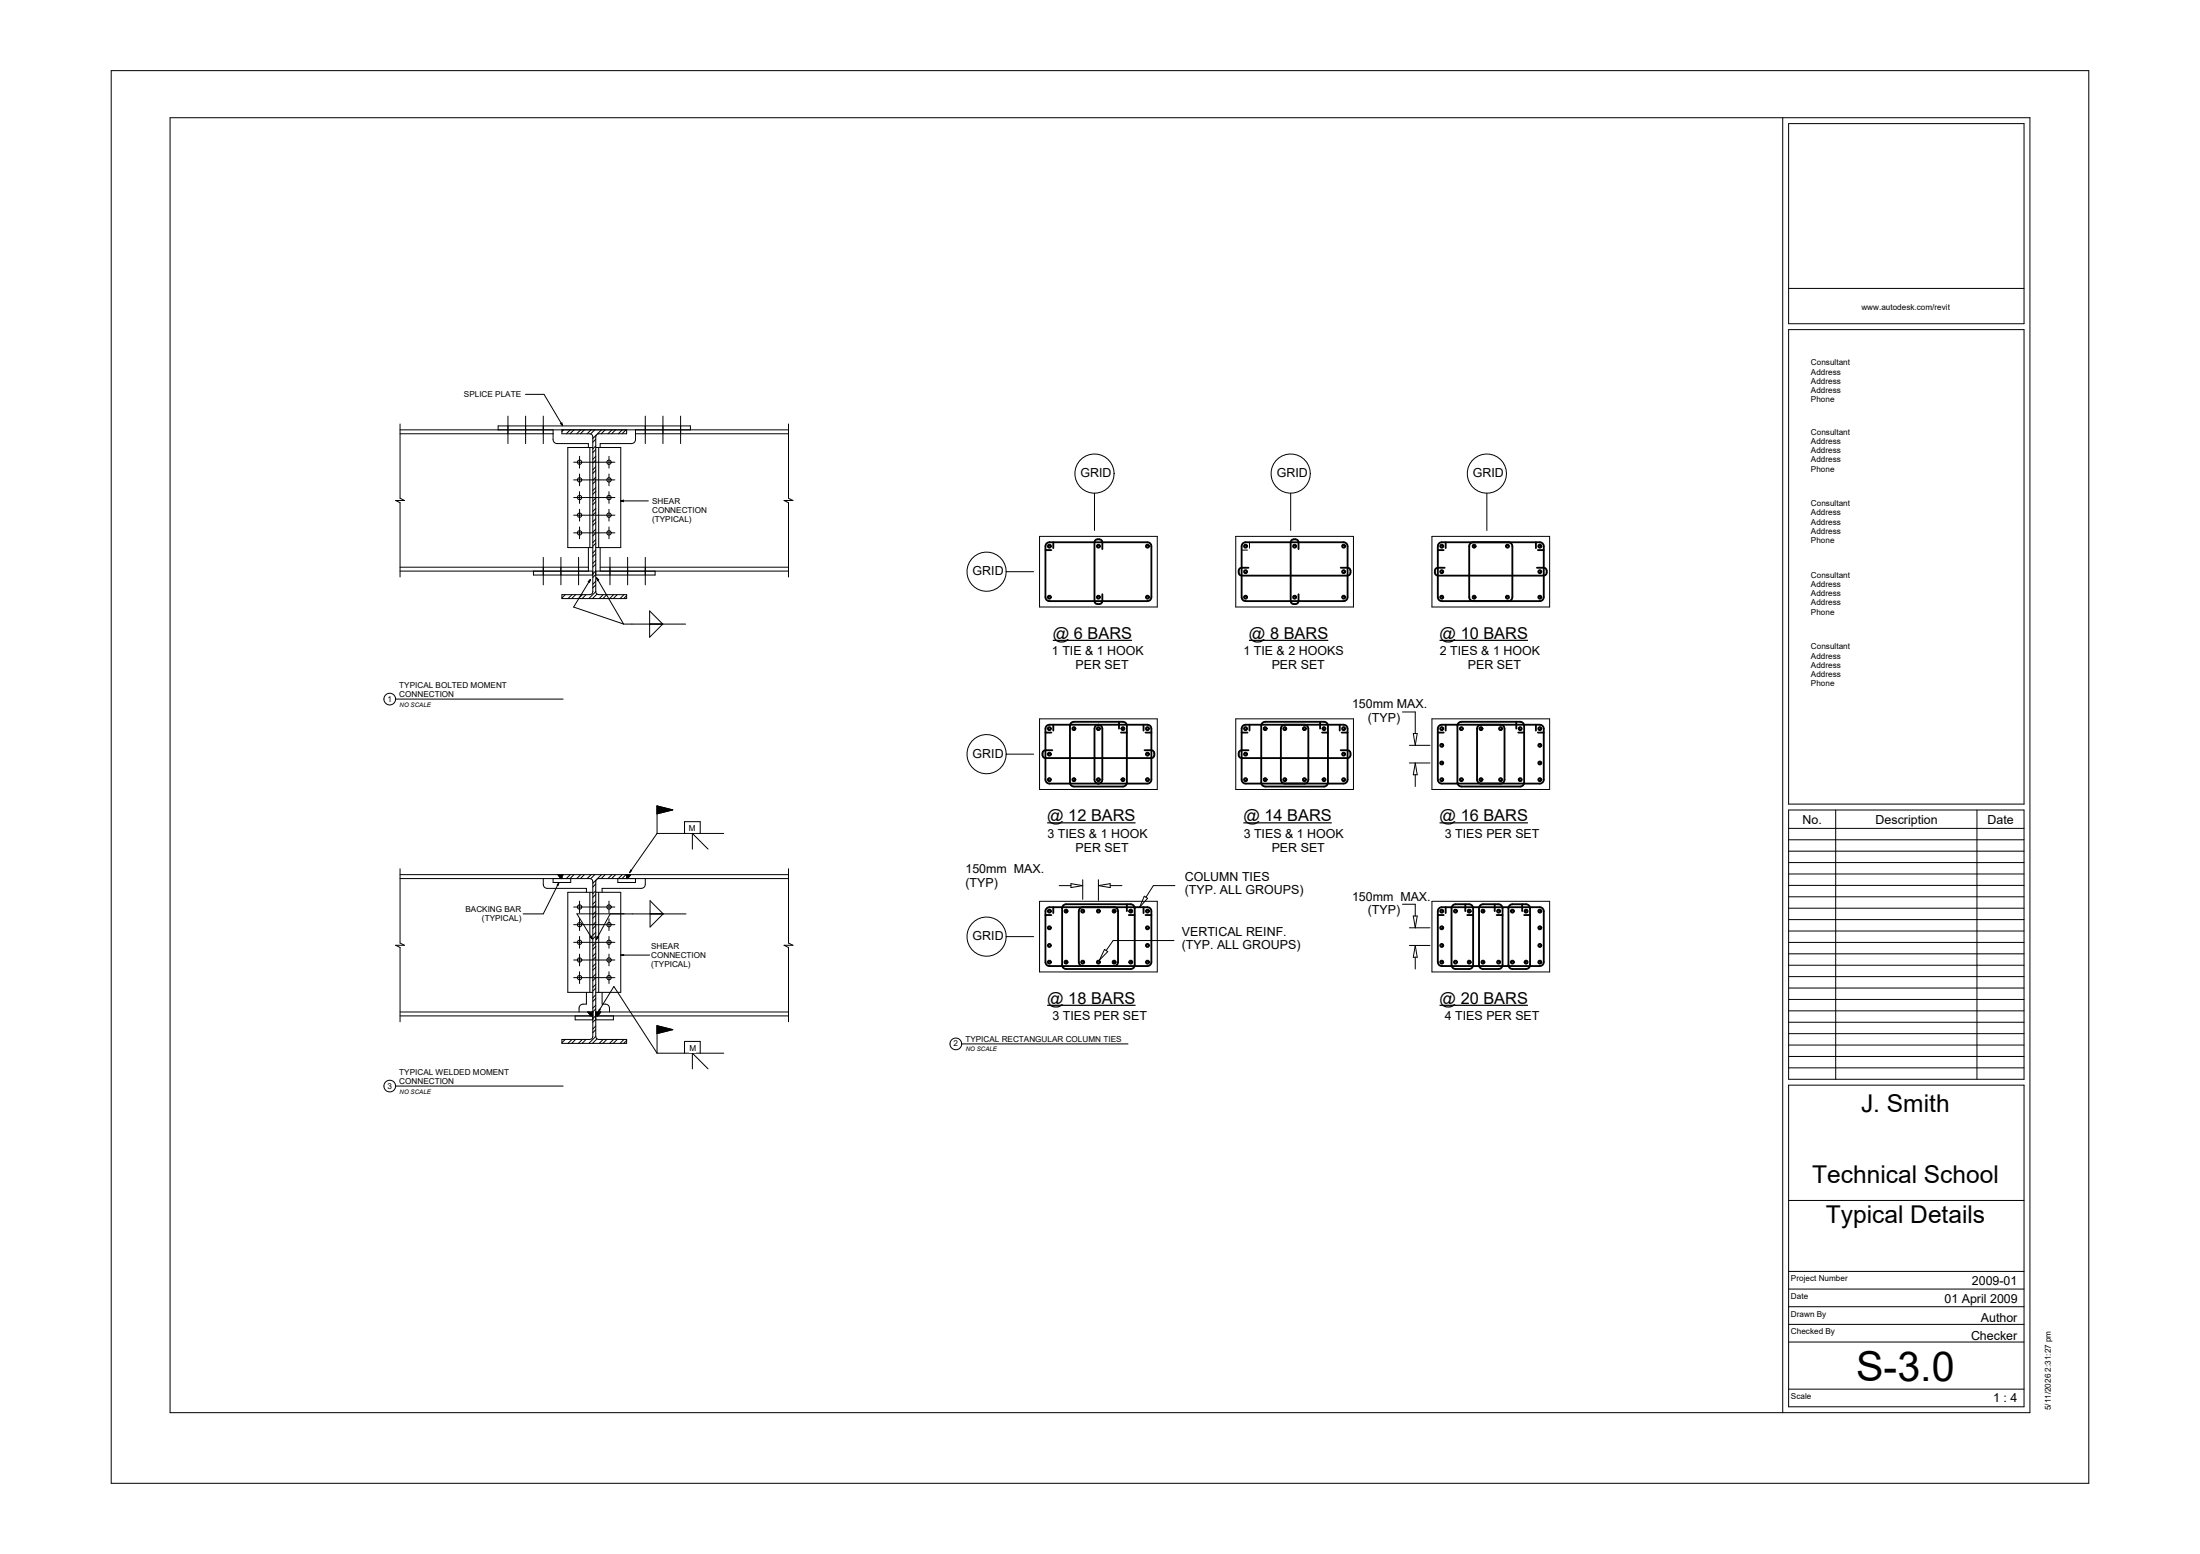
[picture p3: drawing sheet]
<svg xmlns="http://www.w3.org/2000/svg" width="841mm" height="594mm" viewBox="0 0 841 594" stroke-linecap="round" stroke-linejoin="round" font-family="sans-serif">
<g fill="none" stroke="#000" stroke-width=".38">
<path d="M194.2 159.1v10.5M200.9 150.7h7.1l7.1 12M200.9 159.1v10.5M207.7 159.1v10.5M246.7 159.1v10.5M253.4 159.1v10.5M260.2 159.1v10.5M152.9 164.3h148.5M152.9 165.8h58.5M152.9 162.1v28.4l1.7 .8h-3.4l1.7 .8v28.5M190.4 164.3v-1.5h73.5v1.5M211.4 164.3v3.8a1.5 1.5 0 0 0 1.5 1.5h12v1.5"/>
<path d="M214.3 161.9l.5-.3 .3 1.1zM214.8 164.3v1.5h10.7l1 .6 .1 .5v59.3l-.1 .5-1 .6h-10.7v1.5h24.8v-1.5h-10.7l-1-.6-.2-.5v-59.3l.2-.5 1-.6h10.7v-1.5M215.4 164.3l-.6 .6M218 164.3l-1.5 1.5M219.3 176.7h15.8M219.4 164.3l-1.5 1.5M221.6 174.4v4.5M222 164.3l-1.5 1.5M223.4 164.3l-1.5 1.5M225.5 171.1v38.2M226 164.3l-1.5 1.5M226.6 171.1h-9.5v38.2h9.5"/>
<path d="M227.4 164.3l-1.6 1.6M227.7 171.1h9.6v38.2h-9.6M227.7 179.8l-1.1 1.2M227.7 175.9l-1.1 1.1M227.7 171.9l-1.1 1.1M227.7 167.9l-1.1 1.1M227.7 178.4l-1.1 1.2M227.7 174.5l-1.1 1.1M227.7 170.5l-1.1 1.1M227.9 166.3l-1.3 1.3M228.9 171.1v38.2M229.9 164.3l-1.7 1.7"/>
<path d="M231.3 164.3l-1.5 1.5M232.8 174.4v4.5M233.9 164.3l-1.5 1.5M235.3 164.3l-1.5 1.5M237.9 164.3l-1.5 1.5M239.3 164.3l-1.5 1.5M242.9 164.3v3.8a1.5 1.5 0 0 1-1.5 1.5h-12v1.5M242.9 165.8h58.5M301.4 162.1v28.4l1.7 .8h-3.4l1.7 .8v28.5M219.3 196.9h15.8M219.3 183.4h15.8M219.3 190.2h15.8"/>
<path d="M221.6 181.2v4.5M221.6 187.9v4.5M221.6 194.7v4.5M227.7 199.7l-1.1 1.1M227.7 195.7l-1.1 1.2M227.7 191.8l-1.1 1.1M227.7 187.8l-1.1 1.1M227.7 183.8l-1.1 1.1M227.7 198.3l-1.1 1.1M227.7 194.3l-1.1 1.2M227.7 190.4l-1.1 1.1M227.7 186.4l-1.1 1.1"/>
<path d="M227.7 182.4l-1.1 1.1M232.8 181.2v4.5M232.8 187.9v4.5M232.8 194.7v4.5M418.4 188.5v14.3M493.4 188.5v14.3M568.4 188.5v14.3M152.9 218.3h73.7M152.9 216.8h72M203.9 218.3v1.5h22.7M207.7 213.1v10.5M214.4 213.1v10.5"/>
<path d="M219.3 203.7h15.8M221.2 213.1v10.5M221.6 201.4v4.5M224.9 209.3v9M227.7 218.3h73.7M227.7 203.7l-1.1 1.1M227.7 207.7l-1.1 1.1M227.7 211.7l-1.1 1.1M227.7 215.6l-1.1 1.2M227.7 219.6l-1.1 1.1M227.7 202.3l-1.1 1.1M227.7 206.3l-1.1 1.1"/>
<path d="M227.7 210.2l-1.1 1.2M227.7 214.2l-1.1 1.2M227.7 218.2l-1.1 1.1M229.4 216.8h72M229.4 209.3v9M232.8 201.4v4.5M233.2 213.1v10.5M239.9 213.1v10.5M246.7 213.1v10.5M250.4 218.3v1.5h-22.7M384.6 218.5h10.5M397.4 205h45v27h-45z"/>
<path d="M400.8 208.6l.6-.1v.6h-.3zM419.6 208.6l.5-.1 .2 .3-.5 .3zM438.3 208.6l.6-.1v.6h-.3zM472.4 205h45v27h-45zM474.6 210.3h2.3M475.8 208.6l.6-.1v.6h-.3zM475.8 218.4l.6-.2v.6l-.6-.1zM477.6 207.3v2.2M494.6 208.6l.5-.1 .2 .3-.5 .3zM513.3 208.6l.6-.1v.6h-.3zM513.3 218.4l.6-.2v.6l-.6-.1zM547.4 205h45v27h-45z"/>
<path d="M550.8 208.6l.6-.1 .1 .3-.4 .3zM550.8 218.4l.6-.2v.6l-.6-.1zM563.2 208.6l.5-.1 .2 .3-.5 .3zM576 208.5l.6 .1-.3 .5-.4-.3zM588.3 208.6l.6-.1v.6h-.3zM588.3 218.4l.6-.2v.6l-.6-.1zM216.1 227.3l-1.3 1.3M218.6 227.3l-1.5 1.5M220 227.3l-1.5 1.5M222.6 227.3l-1.5 1.5M224 227.3l-1.5 1.5M227.7 223.6l-1.1 1.1"/>
<path d="M227.7 222.2l-1.1 1.1M227.7 226.2l-2.6 2.6M228.2 227.1l-1.7 1.7M230.6 227.3l-1.5 1.5M232 227.3l-1.5 1.5M234.5 227.3l-1.5 1.5M236 227.3l-1.5 1.5M238.5 227.3l-1.5 1.5M239.6 227.7l-1.2 1.1M400.8 228.1l.6-.1v.6h-.3zM419.6 228.1l.2-.2 .5 .4-.5 .3zM438.3 228.1l.6-.1v.6h-.3z"/>
<path d="M475.8 228.1l.6-.1v.6h-.3zM494.6 228.1l.2-.2 .5 .4-.5 .3zM513.3 228.1l.6-.1v.6h-.3zM550.8 228.1l.3-.2 .4 .4-.4 .3zM563.2 228.1l.2-.2 .5 .4-.5 .3zM576 228l.3-.1 .3 .5-.6 .2zM588.3 228.1l.6-.1v.6h-.3zM397.4 274.8h45v27h-45zM400.8 278.4l.6-.2v.6l-.3 .1zM410.2 278.4l.6-.2 .1 .3-.5 .4zM419.6 278.4l.2-.2 .5 .3-.5 .4zM429 278.2h.4l.2 .5-.6 .1z"/>
<path d="M438.3 278.4l.6-.2v.6l-.6-.1zM472.4 274.8h45v27h-45zM475.8 278.4l.3-.2 .4 .3-.4 .4zM483.3 278.4l.3-.2 .4 .3-.4 .4zM490.8 278.4l.3-.2 .4 .3-.4 .4zM498.3 278.4l.3-.2 .4 .3-.4 .4zM505.9 278.2h.3l.3 .5-.6 .1zM513.3 278.4l.3-.2 .4 .3-.4 .4zM536.1 272.1h4.9v8.3M547.4 274.8h45v27h-45zM550.8 278.4l.6-.2 .1 .3-.4 .4zM558.3 278.4l.6-.2 .1 .3-.4 .4z"/>
<path d="M565.8 278.4l.3-.2 .4 .3-.4 .4zM573.3 278.4l.3-.2 .4 .3-.4 .4zM580.9 278.2h.3l.3 .5-.6 .1zM588.3 278.4l.3-.2 .4 .3-.4 .4zM384.6 288.3h10.5M400.8 288.1l.6-.1v.6h-.3zM400.8 297.9l.6-.2v.6l-.6-.1zM410.2 297.9l.6-.2v.6l-.6-.1zM419.6 297.9l.2-.2 .5 .3-.5 .4zM429 297.7l.6 .2v.3l-.6 .1zM438.3 288.1l.6-.1v.6h-.3zM438.3 297.9l.6-.2v.6l-.6-.1z"/>
<path d="M475.8 297.9l.6-.2v.6l-.6-.1zM475.8 288.1l.6-.1v.6h-.3zM483.3 297.9l.6-.2v.6l-.6-.1zM490.8 297.9l.6-.2v.6l-.6-.1zM498.3 297.9l.6-.2v.6l-.6-.1zM505.9 297.7l.6 .2v.3l-.6 .1zM513.3 297.9l.6-.2v.6l-.6-.1zM513.3 288.1l.6-.1v.6h-.3zM538.8 291.6h7.8M538.8 284.9h7.8M540.3 280.4h1.5l-.8 4.5zM541 291.6l.8 4.5h-1.5z"/>
<path d="M541 296.1v4.5M550.8 291.5l.6-.1 .1 .2-.4 .4zM550.8 284.7l.3-.2 .4 .4-.4 .4zM550.8 297.9l.6-.2v.6l-.6-.1zM558.3 297.9l.6-.2v.6l-.3 .1zM565.8 297.9l.6-.2v.6l-.6-.1zM573.3 297.9l.6-.2v.6l-.6-.1zM580.9 297.7l.6 .2v.3l-.6 .1zM588.3 291.5l.6-.1v.5l-.6-.1zM588.3 284.7l.6-.1v.6l-.6-.1zM588.3 297.9l.6-.2v.6l-.6-.1zM251.2 311.1l6-1.5-6-1.5v10.5"/>
<path d="M251.2 318.6l-10.5 15M251.2 318.6h25.5M261.7 318.6v-4.5h6v4.5M152.9 335.8h72.6l1 .6 .1 59.8-.1 .6-1 .5h-10.7v1.5h24.8v-1.5h-10.7l-1-.5-.2-.6v-59.3l.6-.9 73.1-.2M152.9 332.1v28.4l1.7 .8h-3.4l1.7 .9v28.4M152.9 334.3h148.5M207.7 335.8v2.3a1.5 1.5 0 0 0 1.5 1.5h15v1.5M211.4 335.8v1.5h6.8v-1.5M213.3 334.3l1.1 1.5M213.7 337.3l-6 12h-7.7M213.7 337.3l-.4 1.1-.3-.2zM214.8 334.3v1.5"/>
<path d="M215.4 334.3l-.6 .6M218 334.3l-1.5 1.5M219.4 334.3l-1.5 1.5M222 334.3l-1.5 1.5M223.4 334.3l-1.5 1.5M226 334.3l-1.5 1.5M227.4 334.3l-1.6 1.6M227.7 337.9l-1.1 1.1M227.9 336.3l-1.3 1.3M229.9 334.3l-1.7 1.7M231.3 334.3l-1.5 1.5M233.9 334.3l-1.5 1.5"/>
<path d="M235.3 334.3l-1.5 1.5M236.2 335.8v1.5h6.7v-1.5M237.9 334.3l-1.5 1.5M239.3 334.3l-1.5 1.5M239.6 334.3v1.5M241.1 334.3l-1.2 1.5M241.2 332.5l.3 .3-.8 .8zM246.7 335.8v2.3a1.5 1.5 0 0 1-1.5 1.5h-15v1.5M264.7 324.6v-6l6 6M301.4 332.1v28.4l1.7 .8h-3.4l1.7 .9v28.4M404.9 338.5h4.5M409.4 337.8l4.5 .7-4.5 .8z"/>
<path d="M413.9 336.3v7.5M419.9 338.5l4.5-.7v1.5zM419.9 336.3v7.8M424.4 338.5h4.5M449.1 338.5h-8.2l-2.8 4.5M219.3 353.4h15.8M219.3 346.7h15.8M221.6 344.4v4.5M221.6 351.2v4.5M221.6 357.9v4.5M225.5 341.1v38.2M226.6 341.1h-9.5v38.2h9.5"/>
<path d="M227.7 341.1h9.6v38.2h-9.6M227.7 357.8l-1.1 1.1M227.7 353.8l-1.1 1.2M227.7 349.9l-1.1 1.1M227.7 345.9l-1.1 1.1M227.7 341.9l-1.1 1.1M227.7 356.4l-1.1 1.1M227.7 352.4l-1.1 1.1M227.7 348.4l-1.1 1.2M227.7 344.5l-1.1 1.1M227.7 340.5l-1.1 1.1M228.9 341.1v38.2"/>
<path d="M232.8 344.4v4.5M232.8 351.2v4.5M232.8 357.9v4.5M384.6 358h10.5M397.4 344.5h45v27h-45zM400.8 348.1l.6-.1v.6h-.3zM400.8 354.5l.6-.2v.6l-.3 .1zM407.2 348.1l.2-.2 .5 .4-.5 .3zM413.6 348.1l.2-.2 .5 .4-.5 .3zM419.6 348.1l.2-.2 .5 .4-.5 .3zM425.6 348.1l.2-.2 .5 .4-.5 .3zM432 348l.4-.1 .2 .5-.6 .2z"/>
<path d="M437.4 342.6l1.3 .8-3.1 3.4zM438.3 348.1l.6-.1v.6h-.3zM438.3 354.5l.6-.2v.6l-.3 .1zM448.8 359.5h-23.3l-2.7 3.8M536.1 345.6h4.9v4.5M538.8 354.6h7.8M540.3 350.1h1.5l-.8 4.5zM547.4 344.5h45v27h-45zM550.8 354.5l.3-.2 .4 .3-.4 .4zM550.8 348.1l.6-.1 .1 .3-.4 .3zM556.1 348.1l.2-.2 .5 .4-.5 .3zM561.3 348.1l.6-.1 .1 .3-.4 .3z"/>
<path d="M566.6 348.1l.2-.2 .5 .4-.5 .3zM572.6 348.1l.2-.2 .5 .4-.5 .3zM577.8 348.1l.3-.2 .4 .4-.4 .3zM583.2 348l.3-.1 .2 .5-.5 .2zM588.3 354.5l.6-.2v.6l-.3 .1zM588.3 348.1l.3-.2 .4 .4-.4 .3zM219.3 373.7h15.8M219.3 366.9h15.8M219.3 360.2h15.8M221.6 364.7v4.5M221.6 371.4v4.5M224.2 379.3v4.5h-1.3a1.5 1.5 0 0 0-1.5 1.5v1.5"/>
<path d="M227.7 369.7l-1.1 1.2M227.7 365.8l-1.1 1.1M227.7 361.8l-1.1 1.1M227.7 373.7l-1.1 1.1M227.7 377.7l-1.1 1.1M227.7 368.3l-1.1 1.2M227.7 364.4l-1.1 1.1M227.7 360.4l-1.1 1.1M227.7 372.3l-1.1 1.1M227.7 376.3l-1.1 1.1M230.2 379.3v4.5h1.3a1.5 1.5 0 0 1 1.5 1.5v1.5M232.8 364.7v4.5"/>
<path d="M232.8 371.4v4.5M237.3 365.1h11.1M237.3 365.1l1.1-.2v.4zM400.8 367.6l.6-.1v.6l-.6-.2zM400.8 361.2l.6-.1v.6l-.6-.1zM407.2 367.6l.6-.1v.6l-.6-.2zM413.6 367.6l.5-.1v.6l-.5-.2zM419.6 367.6l.2-.2 .5 .4-.5 .3zM422.2 362.9l1.3 .9-3.2 3.2zM425.6 367.6l.5-.1v.6l-.5-.2zM432 367.5l.4-.1 .2 .5-.6 .2zM438.3 367.6l.6-.1v.6l-.6-.2z"/>
<path d="M438.3 361.2l.6-.1v.6l-.6-.1zM538.8 361.4h7.8M541 361.4l.8 4.5h-1.5zM541 365.9v4.5M550.8 367.6l.6-.1v.6l-.6-.2zM550.8 361.2l.6-.1v.6l-.6-.1zM556.1 367.6l.5-.1v.6l-.5-.2zM561.3 367.6l.6-.1v.6h-.3zM566.6 367.6l.5-.1v.6l-.5-.2zM572.6 367.6l.5-.1v.6l-.5-.2zM577.8 367.6l.6-.1v.6l-.6-.2zM583.2 367.5l.3-.1 .2 .5-.5 .2z"/>
<path d="M588.3 367.6l.6-.1v.6l-.6-.2zM588.3 361.2l.6-.1v.6l-.6-.1zM152.9 388.3h73.7M152.9 386.8h73.7M216.1 397.3l-1.3 1.3M218.6 397.3l-1.5 1.5M219.9 388.3v1.5h6.7M220 397.3l-1.5 1.5M222.6 397.3l-1.5 1.5M224 397.3l-1.5 1.5M224.7 386.8l1.2 1.5M227.7 388.3h73.7"/>
<path d="M227.7 386.8h73.7M227.7 381.7l-1.1 1.1M227.7 385.6l-1.1 1.2M227.7 389.6l-1.1 1.2M227.7 393.6l-1.1 1.1M227.7 380.3l-1.1 1.1M227.7 384.2l-1.1 1.2M227.7 388.2l-1.1 1.1M227.7 392.2l-1.1 1.1M227.7 396.2l-2.6 2.6M228.2 397.1l-1.7 1.7M228.7 386.8l6-9.7 16.5 25.5"/>
<path d="M229.1 385.8l.3 .2-.7 .8zM229.6 386.8l-1.1 1.5M230.6 397.3l-1.5 1.5M232 397.3l-1.5 1.5M234.5 388.3v1.5h-6.8M234.5 397.3l-1.5 1.5M236 397.3l-1.5 1.5M238.5 397.3l-1.5 1.5M239.6 397.7l-1.2 1.1M251.2 395.1l6-1.5-6-1.5v10.5M251.2 402.6h25.5M261.7 402.6v-4.5h6v4.5"/>
<path d="M264.7 408.6v-6l6 6"/>
<circle cx="221.6" cy="176.7" r=".84"/>
<circle cx="232.8" cy="176.7" r=".84"/>
<circle cx="221.6" cy="190.2" r=".84"/>
<circle cx="221.6" cy="196.9" r=".84"/>
<circle cx="221.6" cy="183.4" r=".84"/>
<circle cx="232.8" cy="190.2" r=".84"/>
<circle cx="232.8" cy="196.9" r=".84"/>
<circle cx="232.8" cy="183.4" r=".84"/>
<circle cx="418.4" cy="181" r="7.5"/>
<circle cx="493.4" cy="181" r="7.5"/>
<circle cx="568.4" cy="181" r="7.5"/>
<circle cx="221.6" cy="203.7" r=".84"/>
<circle cx="232.8" cy="203.7" r=".84"/>
<circle cx="377.1" cy="218.5" r="7.5"/>
<circle cx="401.1" cy="208.8" r=".56"/>
<circle cx="401.1" cy="208.8" r=".75"/>
<circle cx="419.9" cy="208.8" r=".75"/>
<circle cx="419.9" cy="208.8" r=".56"/>
<circle cx="438.6" cy="208.8" r=".56"/>
<circle cx="438.6" cy="208.8" r=".75"/>
<circle cx="476.1" cy="218.5" r=".56"/>
<circle cx="476.1" cy="208.8" r=".56"/>
<circle cx="476.1" cy="218.5" r=".75"/>
<circle cx="476.1" cy="208.8" r=".75"/>
<circle cx="494.9" cy="208.8" r=".75"/>
<circle cx="494.9" cy="208.8" r=".56"/>
<circle cx="513.6" cy="208.8" r=".75"/>
<circle cx="513.6" cy="218.5" r=".75"/>
<circle cx="513.6" cy="218.5" r=".56"/>
<circle cx="513.6" cy="208.8" r=".56"/>
<circle cx="551.1" cy="218.5" r=".75"/>
<circle cx="551.1" cy="208.8" r=".75"/>
<circle cx="551.1" cy="218.5" r=".56"/>
<circle cx="551.1" cy="208.8" r=".56"/>
<circle cx="563.5" cy="208.8" r=".75"/>
<circle cx="563.5" cy="208.8" r=".56"/>
<circle cx="576.3" cy="208.8" r=".56"/>
<circle cx="576.3" cy="208.8" r=".75"/>
<circle cx="588.6" cy="218.5" r=".75"/>
<circle cx="588.6" cy="208.8" r=".75"/>
<circle cx="588.6" cy="218.5" r=".56"/>
<circle cx="588.6" cy="208.8" r=".56"/>
<circle cx="401.1" cy="228.3" r=".56"/>
<circle cx="401.1" cy="228.3" r=".75"/>
<circle cx="419.9" cy="228.3" r=".75"/>
<circle cx="419.9" cy="228.3" r=".56"/>
<circle cx="438.6" cy="228.3" r=".56"/>
<circle cx="438.6" cy="228.3" r=".75"/>
<circle cx="476.1" cy="228.3" r=".56"/>
<circle cx="476.1" cy="228.3" r=".75"/>
<circle cx="494.9" cy="228.3" r=".75"/>
<circle cx="494.9" cy="228.3" r=".56"/>
<circle cx="513.6" cy="228.3" r=".75"/>
<circle cx="513.6" cy="228.3" r=".56"/>
<circle cx="551.1" cy="228.3" r=".75"/>
<circle cx="551.1" cy="228.3" r=".56"/>
<circle cx="563.5" cy="228.3" r=".75"/>
<circle cx="563.5" cy="228.3" r=".56"/>
<circle cx="576.3" cy="228.3" r=".56"/>
<circle cx="576.3" cy="228.3" r=".75"/>
<circle cx="588.6" cy="228.3" r=".75"/>
<circle cx="588.6" cy="228.3" r=".56"/>
<circle cx="401.1" cy="278.5" r=".56"/>
<circle cx="401.1" cy="278.5" r=".75"/>
<circle cx="410.5" cy="278.5" r=".75"/>
<circle cx="410.5" cy="278.5" r=".56"/>
<circle cx="419.9" cy="278.5" r=".75"/>
<circle cx="419.9" cy="278.5" r=".56"/>
<circle cx="429.3" cy="278.5" r=".75"/>
<circle cx="429.3" cy="278.5" r=".56"/>
<circle cx="438.6" cy="278.5" r=".56"/>
<circle cx="438.6" cy="278.5" r=".75"/>
<circle cx="476.1" cy="278.5" r=".56"/>
<circle cx="476.1" cy="278.5" r=".75"/>
<circle cx="483.6" cy="278.5" r=".56"/>
<circle cx="483.6" cy="278.5" r=".75"/>
<circle cx="491.1" cy="278.5" r=".56"/>
<circle cx="491.1" cy="278.5" r=".75"/>
<circle cx="498.6" cy="278.5" r=".75"/>
<circle cx="498.6" cy="278.5" r=".56"/>
<circle cx="506.1" cy="278.5" r=".56"/>
<circle cx="506.1" cy="278.5" r=".75"/>
<circle cx="513.6" cy="278.5" r=".75"/>
<circle cx="513.6" cy="278.5" r=".56"/>
<circle cx="551.1" cy="278.5" r=".75"/>
<circle cx="551.1" cy="278.5" r=".56"/>
<circle cx="558.6" cy="278.5" r=".56"/>
<circle cx="558.6" cy="278.5" r=".75"/>
<circle cx="566.1" cy="278.5" r=".56"/>
<circle cx="566.1" cy="278.5" r=".75"/>
<circle cx="573.6" cy="278.5" r=".56"/>
<circle cx="573.6" cy="278.5" r=".75"/>
<circle cx="581.1" cy="278.5" r=".56"/>
<circle cx="581.1" cy="278.5" r=".75"/>
<circle cx="588.6" cy="278.5" r=".75"/>
<circle cx="588.6" cy="278.5" r=".56"/>
<circle cx="377.1" cy="288.3" r="7.5"/>
<circle cx="401.1" cy="288.3" r=".56"/>
<circle cx="401.1" cy="298" r=".56"/>
<circle cx="401.1" cy="298" r=".75"/>
<circle cx="401.1" cy="288.3" r=".75"/>
<circle cx="410.5" cy="298" r=".75"/>
<circle cx="410.5" cy="298" r=".56"/>
<circle cx="419.9" cy="298" r=".75"/>
<circle cx="419.9" cy="298" r=".56"/>
<circle cx="429.3" cy="298" r=".75"/>
<circle cx="429.3" cy="298" r=".56"/>
<circle cx="438.6" cy="288.3" r=".56"/>
<circle cx="438.6" cy="298" r=".56"/>
<circle cx="438.6" cy="298" r=".75"/>
<circle cx="438.6" cy="288.3" r=".75"/>
<circle cx="476.1" cy="288.3" r=".56"/>
<circle cx="476.1" cy="298" r=".56"/>
<circle cx="476.1" cy="298" r=".75"/>
<circle cx="476.1" cy="288.3" r=".75"/>
<circle cx="483.6" cy="298" r=".56"/>
<circle cx="483.6" cy="298" r=".75"/>
<circle cx="491.1" cy="298" r=".56"/>
<circle cx="491.1" cy="298" r=".75"/>
<circle cx="498.6" cy="298" r=".75"/>
<circle cx="498.6" cy="298" r=".56"/>
<circle cx="506.1" cy="298" r=".56"/>
<circle cx="506.1" cy="298" r=".75"/>
<circle cx="513.6" cy="298" r=".75"/>
<circle cx="513.6" cy="288.3" r=".75"/>
<circle cx="513.6" cy="288.3" r=".56"/>
<circle cx="513.6" cy="298" r=".56"/>
<circle cx="551.1" cy="291.6" r=".75"/>
<circle cx="551.1" cy="298" r=".75"/>
<circle cx="551.1" cy="284.9" r=".75"/>
<circle cx="551.1" cy="284.9" r=".56"/>
<circle cx="551.1" cy="298" r=".56"/>
<circle cx="551.1" cy="291.6" r=".56"/>
<circle cx="558.6" cy="298" r=".56"/>
<circle cx="558.6" cy="298" r=".75"/>
<circle cx="566.1" cy="298" r=".56"/>
<circle cx="566.1" cy="298" r=".75"/>
<circle cx="573.6" cy="298" r=".56"/>
<circle cx="573.6" cy="298" r=".75"/>
<circle cx="581.1" cy="298" r=".56"/>
<circle cx="581.1" cy="298" r=".75"/>
<circle cx="588.6" cy="291.6" r=".75"/>
<circle cx="588.6" cy="298" r=".75"/>
<circle cx="588.6" cy="284.9" r=".75"/>
<circle cx="588.6" cy="284.9" r=".56"/>
<circle cx="588.6" cy="298" r=".56"/>
<circle cx="588.6" cy="291.6" r=".56"/>
<circle cx="221.6" cy="346.7" r=".84"/>
<circle cx="221.6" cy="353.4" r=".84"/>
<circle cx="232.8" cy="353.4" r=".84"/>
<circle cx="232.8" cy="346.7" r=".84"/>
<circle cx="377.1" cy="358" r="7.5"/>
<circle cx="401.1" cy="348.3" r=".56"/>
<circle cx="401.1" cy="354.6" r=".56"/>
<circle cx="401.1" cy="354.6" r=".75"/>
<circle cx="401.1" cy="348.3" r=".75"/>
<circle cx="407.5" cy="348.3" r=".56"/>
<circle cx="407.5" cy="348.3" r=".75"/>
<circle cx="413.9" cy="348.3" r=".75"/>
<circle cx="413.9" cy="348.3" r=".56"/>
<circle cx="419.9" cy="348.3" r=".75"/>
<circle cx="419.9" cy="348.3" r=".56"/>
<circle cx="425.9" cy="348.3" r=".75"/>
<circle cx="425.9" cy="348.3" r=".56"/>
<circle cx="432.3" cy="348.3" r=".56"/>
<circle cx="432.3" cy="348.3" r=".75"/>
<circle cx="438.6" cy="348.3" r=".56"/>
<circle cx="438.6" cy="354.6" r=".56"/>
<circle cx="438.6" cy="348.3" r=".75"/>
<circle cx="438.6" cy="354.6" r=".75"/>
<circle cx="551.1" cy="354.6" r=".75"/>
<circle cx="551.1" cy="348.3" r=".75"/>
<circle cx="551.1" cy="348.3" r=".56"/>
<circle cx="551.1" cy="354.6" r=".56"/>
<circle cx="556.4" cy="348.3" r=".75"/>
<circle cx="556.4" cy="348.3" r=".56"/>
<circle cx="561.6" cy="348.3" r=".56"/>
<circle cx="561.6" cy="348.3" r=".75"/>
<circle cx="566.9" cy="348.3" r=".75"/>
<circle cx="566.9" cy="348.3" r=".56"/>
<circle cx="572.9" cy="348.3" r=".75"/>
<circle cx="572.9" cy="348.3" r=".56"/>
<circle cx="578.1" cy="348.3" r=".56"/>
<circle cx="578.1" cy="348.3" r=".75"/>
<circle cx="583.4" cy="348.3" r=".75"/>
<circle cx="583.4" cy="348.3" r=".56"/>
<circle cx="588.6" cy="354.6" r=".75"/>
<circle cx="588.6" cy="348.3" r=".75"/>
<circle cx="588.6" cy="348.3" r=".56"/>
<circle cx="588.6" cy="354.6" r=".56"/>
<circle cx="221.6" cy="360.2" r=".84"/>
<circle cx="221.6" cy="366.9" r=".84"/>
<circle cx="221.6" cy="373.7" r=".84"/>
<circle cx="232.8" cy="366.9" r=".84"/>
<circle cx="232.8" cy="373.7" r=".84"/>
<circle cx="232.8" cy="360.2" r=".84"/>
<circle cx="401.1" cy="367.8" r=".56"/>
<circle cx="401.1" cy="367.8" r=".75"/>
<circle cx="401.1" cy="361.4" r=".75"/>
<circle cx="401.1" cy="361.4" r=".56"/>
<circle cx="407.5" cy="367.8" r=".56"/>
<circle cx="407.5" cy="367.8" r=".75"/>
<circle cx="413.9" cy="367.8" r=".75"/>
<circle cx="413.9" cy="367.8" r=".56"/>
<circle cx="419.9" cy="367.8" r=".75"/>
<circle cx="419.9" cy="367.8" r=".56"/>
<circle cx="425.9" cy="367.8" r=".75"/>
<circle cx="425.9" cy="367.8" r=".56"/>
<circle cx="432.3" cy="367.8" r=".56"/>
<circle cx="432.3" cy="367.8" r=".75"/>
<circle cx="438.6" cy="367.8" r=".56"/>
<circle cx="438.6" cy="367.8" r=".75"/>
<circle cx="438.6" cy="361.4" r=".75"/>
<circle cx="438.6" cy="361.4" r=".56"/>
<circle cx="551.1" cy="367.8" r=".75"/>
<circle cx="551.1" cy="361.4" r=".75"/>
<circle cx="551.1" cy="367.8" r=".56"/>
<circle cx="551.1" cy="361.4" r=".56"/>
<circle cx="556.4" cy="367.8" r=".75"/>
<circle cx="556.4" cy="367.8" r=".56"/>
<circle cx="561.6" cy="367.8" r=".56"/>
<circle cx="561.6" cy="367.8" r=".75"/>
<circle cx="566.9" cy="367.8" r=".75"/>
<circle cx="566.9" cy="367.8" r=".56"/>
<circle cx="572.9" cy="367.8" r=".75"/>
<circle cx="572.9" cy="367.8" r=".56"/>
<circle cx="578.1" cy="367.8" r=".56"/>
<circle cx="578.1" cy="367.8" r=".75"/>
<circle cx="583.4" cy="367.8" r=".75"/>
<circle cx="583.4" cy="367.8" r=".56"/>
<circle cx="588.6" cy="361.4" r=".75"/>
<circle cx="588.6" cy="367.8" r=".75"/>
<circle cx="588.6" cy="367.8" r=".56"/>
<circle cx="588.6" cy="361.4" r=".56"/>
</g>
<g fill="none" stroke="#000" stroke-width=".71">
<path d="M399.6 210.3h2.3M400.1 207.7l1-.4h37.5a1.5 1.5 0 0 1 1.5 1.5v19.5a1.5 1.5 0 0 1-1.5 1.5h-37.5a1.5 1.5 0 0 1-1.5-1.5v-19.5zM402.6 207.3v2.2M421.4 209.9v-2.6a1.55 1.55 0 0 0-1.5-1.2 1.55 1.55 0 0 0-1.5 1.2v22.5a1.55 1.55 0 0 0 1.5 1.1 1.55 1.55 0 0 0 1.5-1.1v-2.7M475.1 207.7l1-.4h37.5a1.5 1.5 0 0 1 1.5 1.5v19.5a1.5 1.5 0 0 1-1.5 1.5h-37.5a1.5 1.5 0 0 1-1.5-1.5v-19.5zM477.3 217h-2.7a1.55 1.55 0 0 0-1.1 1.5 1.55 1.55 0 0 0 1.1 1.5h40.5a1.55 1.55 0 0 0 1.2-1.5 1.55 1.55 0 0 0-1.2-1.5h-2.6M496.4 209.9v-2.6a1.55 1.55 0 0 0-1.5-1.2 1.55 1.55 0 0 0-1.5 1.2v22.5a1.55 1.55 0 0 0 1.5 1.1 1.55 1.55 0 0 0 1.5-1.1v-2.7M549.6 210.3h2.3M550.1 207.7l1-.4h37.5a1.5 1.5 0 0 1 1.5 1.5v19.5a1.5 1.5 0 0 1-1.5 1.5h-37.5a1.5 1.5 0 0 1-1.5-1.5v-19.5zM552.3 217h-2.7a1.55 1.55 0 0 0-1.1 1.5 1.55 1.55 0 0 0 1.1 1.5h40.5a1.55 1.55 0 0 0 1.2-1.5 1.55 1.55 0 0 0-1.2-1.5h-2.6M552.6 207.3v2.2M563.1 207.3a1.5 1.5 0 0 0-1.5 1.5v19.5a1.5 1.5 0 0 0 1.5 1.5"/>
<path d="M576.6 207.3a1.5 1.5 0 0 1 1.5 1.5v19.5a1.5 1.5 0 0 1-1.5 1.5M587.1 207.3v2.2M587.9 210.3h2.2M400.1 277.5l1-.5h37.5a1.5 1.5 0 0 1 1.5 1.5v19.5a1.5 1.5 0 0 1-1.5 1.5h-37.5a1.5 1.5 0 0 1-1.5-1.5v-19.5zM402.6 277v2.3M409.5 276.3l1-.4h18.8a1.5 1.5 0 0 1 1.5 1.5v21.7a1.5 1.5 0 0 1-1.5 1.5h-18.8a1.5 1.5 0 0 1-1.5-1.5v-21.7zM418.8 277.5a1.5 1.5 0 0 1 1.7-.4 1.5 1.5 0 0 1 .9 1.4v19.5a1.5 1.5 0 0 1-1.5 1.5 1.5 1.5 0 0 1-1.5-1.5v-19.5zM427.8 275.9v2.6M437.1 277v2.3M475.1 277.5l1-.5h37.5a1.5 1.5 0 0 1 1.5 1.5v19.5a1.5 1.5 0 0 1-1.5 1.5h-37.5a1.5 1.5 0 0 1-1.5-1.5v-19.5zM477.6 277v2.3M482.6 276.3l1-.4h22.5a1.5 1.5 0 0 1 1.5 1.5v21.7a1.5 1.5 0 0 1-1.5 1.5h-22.5a1.5 1.5 0 0 1-1.5-1.5v-21.7z"/>
<path d="M491.1 277a1.5 1.5 0 0 0-1.5 1.5v19.5a1.5 1.5 0 0 0 1.5 1.5M498.6 277a1.5 1.5 0 0 1 1.5 1.5v19.5a1.5 1.5 0 0 1-1.5 1.5M504.6 275.9v2.6M512.1 277v2.3M550.1 277.5l1-.5h37.5a1.5 1.5 0 0 1 1.5 1.5v19.5a1.5 1.5 0 0 1-1.5 1.5h-37.5a1.5 1.5 0 0 1-1.5-1.5v-19.5zM552.6 277v2.3M557.6 276.3l1-.4h22.5a1.5 1.5 0 0 1 1.5 1.5v21.7a1.5 1.5 0 0 1-1.5 1.5h-22.5a1.5 1.5 0 0 1-1.5-1.5v-21.7zM566.1 277a1.5 1.5 0 0 0-1.5 1.5v19.5a1.5 1.5 0 0 0 1.5 1.5M573.6 277a1.5 1.5 0 0 1 1.5 1.5v19.5a1.5 1.5 0 0 1-1.5 1.5M579.6 275.9v2.6M587.1 277v2.3M399.6 280h2.3"/>
<path d="M402.3 286.8h-2.7a1.55 1.55 0 0 0-1.1 1.5 1.55 1.55 0 0 0 1.1 1.5h40.5a1.55 1.55 0 0 0 1.2-1.5 1.55 1.55 0 0 0-1.2-1.5h-2.6M428.5 280h2.3M437.9 280h2.2M474.6 280h2.3M477.3 286.8h-2.7a1.55 1.55 0 0 0-1.1 1.5 1.55 1.55 0 0 0 1.1 1.5h40.5a1.55 1.55 0 0 0 1.2-1.5 1.55 1.55 0 0 0-1.2-1.5h-2.6M505.4 280h2.2M512.9 280h2.2M549.6 280h2.3M580.4 280h2.2M587.9 280h2.2M399.6 349.8h2.3M400.1 347.2l1-.4h37.5a1.5 1.5 0 0 1 1.5 1.5v19.5a1.5 1.5 0 0 1-1.5 1.5h-37.5a1.5 1.5 0 0 1-1.5-1.5v-19.5z"/>
<path d="M402.6 346.8v2.2M406.5 346.1l1-.5h24.8a1.5 1.5 0 0 1 1.5 1.5v21.8a1.5 1.5 0 0 1-1.5 1.5h-24.8a1.5 1.5 0 0 1-1.5-1.5v-21.8zM413.9 346.8a1.5 1.5 0 0 0-1.5 1.5v19.5a1.5 1.5 0 0 0 1.5 1.5M425.9 346.8a1.5 1.5 0 0 1 1.5 1.5v19.5a1.5 1.5 0 0 1-1.5 1.5M430.8 345.6v2.7M431.5 349.8h2.3M437.1 346.8v2.2M437.9 349.8h2.2M549.6 349.8h2.3M550.1 347.2l1-.4h37.5a1.5 1.5 0 0 1 1.5 1.5v19.5a1.5 1.5 0 0 1-1.5 1.5h-37.5a1.5 1.5 0 0 1-1.5-1.5v-19.5zM552.6 346.8v2.2M555.3 346.1l1.1-.5h5.2a1.5 1.5 0 0 1 1.5 1.5v21.8a1.5 1.5 0 0 1-1.5 1.5h-5.2a1.5 1.5 0 0 1-1.5-1.5v-21.8z"/>
<path d="M560.1 345.6v2.7M560.9 349.8h2.2M565.8 346.1l1.1-.5h6a1.5 1.5 0 0 1 1.5 1.5v21.8a1.5 1.5 0 0 1-1.5 1.5h-6a1.5 1.5 0 0 1-1.5-1.5v-21.8zM571.4 345.6v2.7M572.1 349.8h2.3M577.1 346.1l1-.5h5.3a1.5 1.5 0 0 1 1.5 1.5v21.8a1.5 1.5 0 0 1-1.5 1.5h-5.3a1.5 1.5 0 0 1-1.5-1.5v-21.8zM581.9 345.6v2.7M582.6 349.8h2.3"/>
</g>
<g fill="#000">
<path d="M214.3 161.9l.5-.3 .3 1.1z"/>
<path d="M227.7 386.8v1.5h.8l1.1-1.5zM224.7 386.8l1.2 1.5h.7v-1.5zM239.6 334.3v1.5h.3l1.2-1.5zM213.3 334.3l1.1 1.5h.4v-1.5z"/>
<path d="M251.2 392.1v3l6-1.5zM251.2 308.1v3l6-1.5z"/>
</g>
<path d="M177.3 149h22.1v3.6h-22.1z" fill="#fff"/>
<path d="M237.3 191.5l1-.3v.6z" fill="#000"/>
<path d="M237.3 191.5l1-.3v.6zM237.3 191.5h10.6" fill="none" stroke="#000" stroke-width=".38"/>
<g fill="#fff">
<path d="M249.3 189.8h10.8v3.5h-10.8z"/>
<path d="M249.3 193.3h21v3.5h-21z"/>
<path d="M249.3 196.8h15.2v3.5h-15.2z"/>
</g>
<path d="M224.9 222.3l.8-.8-.3 1.1zM228.1 220.9l.8 .8-.5 .3z" fill="#000"/>
<path d="M224.9 222.3l.8-.8-.3 1.1zM228.1 220.9l.8 .8-.5 .3zM228.1 220.9l10.3 17.6-19.1-6.5 6.4-10.5M238.4 238.6h23.7M248.3 233.5l5.1 5.1-5.1 5z" fill="none" stroke="#000" stroke-width=".38"/>
<path d="M475.3 308.3h33.7v7h-33.7z" fill="#fff"/>
<path d="M475.3 314.5h33.8" fill="none" stroke="#000" stroke-width=".46"/>
<g fill="#fff">
<path d="M486.1 251.5h20.2v5.3h-20.2z"/>
<path d="M477.4 238.5h30.3v7h-30.3z"/>
</g>
<path d="M477.4 244.8h30.4" fill="none" stroke="#000" stroke-width=".46"/>
<g fill="#fff">
<path d="M475.4 246.2h38.1v5.3h-38.1z"/>
<path d="M486.1 321.2h20.2v5.3h-20.2z"/>
<path d="M475.4 316h38.1v5.3h-38.1z"/>
<path d="M452.9 332.5h32.3v5.3h-32.3z"/>
<path d="M402.4 385.7h35.9v5.3h-35.9z"/>
<path d="M400.3 378h33.8v7h-33.8z"/>
</g>
<path d="M400.3 384.3h33.8" fill="none" stroke="#000" stroke-width=".46"/>
<g fill="#fff">
<path d="M369.1 329.4h29.9v5.3h-29.9z"/>
<path d="M369.1 334.7h12.3v5.3h-12.3z"/>
<path d="M371.8 355.2h11.9v5.3h-11.9z"/>
<path d="M452.9 337.6h45.2v5.3h-45.2z"/>
<path d="M451.8 353.5h39.9v5.3h-39.9z"/>
<path d="M451.8 358.6h45.2v5.3h-45.2z"/>
<path d="M411.1 321.2h20.2v5.3h-20.2z"/>
<path d="M400.4 316h38.1v5.3h-38.1z"/>
<path d="M400.3 308.3h33.8v7h-33.8z"/>
</g>
<path d="M400.3 314.5h33.8" fill="none" stroke="#000" stroke-width=".46"/>
<g fill="#fff">
<path d="M371.8 285.4h11.9v5.3h-11.9z"/>
<path d="M411.1 251.5h20.2v5.3h-20.2z"/>
<path d="M402.4 238.5h30.3v7h-30.3z"/>
</g>
<path d="M402.4 244.8h30.4" fill="none" stroke="#000" stroke-width=".46"/>
<g fill="#fff">
<path d="M402.1 246.2h35v5.3h-35z"/>
<path d="M371.8 215.7h11.9v5.3h-11.9z"/>
<path d="M413.1 178.2h11.8v5.3h-11.8z"/>
<path d="M488.1 178.2h11.8v5.3h-11.8z"/>
<path d="M552.4 385.7h35.9v5.3h-35.9z"/>
<path d="M550.3 378h33.7v7h-33.7z"/>
</g>
<path d="M550.3 384.3h33.8" fill="none" stroke="#000" stroke-width=".46"/>
<g fill="#fff">
<path d="M522.8 345.1h12.4v5.3h-12.4z"/>
<path d="M516.8 340h29.9v5.3h-29.9z"/>
<path d="M516.8 266.5h28.6v5.3h-28.6z"/>
<path d="M550.3 308.3h33.7v7h-33.7z"/>
</g>
<path d="M550.3 314.5h33.8" fill="none" stroke="#000" stroke-width=".46"/>
<g fill="#fff">
<path d="M552.4 316h35.9v5.3h-35.9z"/>
<path d="M522.8 271.6h12.4v5.3h-12.4z"/>
<path d="M561.1 251.5h20.2v5.3h-20.2z"/>
<path d="M550.3 238.5h33.7v7h-33.7z"/>
</g>
<path d="M550.3 244.8h33.8" fill="none" stroke="#000" stroke-width=".46"/>
<g fill="#fff">
<path d="M550.4 246.2h38.1v5.3h-38.1z"/>
<path d="M563 178.2h11.9v5.3h-11.9z"/>
<path d="M263.5 398.8h2.6v3.5h-2.6z"/>
<path d="M263.4 314.8h2.5v3.5h-2.5z"/>
<path d="M248.9 359.8h10.9v3.5h-10.9z"/>
<path d="M248.9 363.3h21.1v3.5h-21.1z"/>
<path d="M248.9 366.8h15.2v3.5h-15.2z"/>
<path d="M177.9 345.8h21.5v3.5h-21.5z"/>
<path d="M184.2 349.3h15.2v3.5h-15.2z"/>
</g>
<path d="M225.6 358.1l.5-.3 .3 1.1zM228.2 358l.5 .2-.7 .8z" fill="#000"/>
<g fill="none" stroke="#000" stroke-width=".38">
<path d="M42.5 27h756v540h-756zM65 45h711v495h-711zM681.5 45v495M683.7 47.2h90v76.5h-90zM683.7 110.2h90M683.7 126h90v181.4h-90zM683.7 316.6h90M683.7 309.6h90v102.9h-90zM701.7 309.6v102.9M755.7 309.6v102.9M683.7 321h90M683.7 325.4h90"/>
<path d="M683.7 329.7h90M683.7 334.1h90M683.7 338.4h90M225.6 358.1l.5-.3 .3 1.1zM228.2 358l.5 .2-.7 .8zM233.3 349.3l-5.3 9.7M248.5 344.3l5 5-5 5zM262.3 349.3h-41.8l5.9 9.6M683.7 342.8h90M683.7 347.2h90M683.7 351.5h90M683.7 355.9h90"/>
<path d="M683.7 360.2h90M683.7 364.6h90M683.7 368.9h90M683.7 373.3h90M683.7 377.7h90M683.7 382h90M683.7 386.4h90M683.7 390.7h90M683.7 395.1h90M683.7 399.5h90M683.7 408.2h90M683.7 403.8h90"/>
<path d="M683.7 414.8h90v122.9h-90zM683.7 458.9h90M683.7 486h90M683.7 492.7h90M683.7 499.5h90M683.7 506.2h90M683.7 513h90M683.7 531h90"/>
</g>
<g fill="#fff">
<path d="M711.6 115.8h33.9v3.6h-33.9z"/>
<path d="M684.6 531.8h7.9v3.5h-7.9z"/>
<path d="M684.6 493.7h6.6v3.5h-6.6z"/>
<path d="M684.6 500.7h13.5v3.5h-13.5z"/>
<path d="M684.6 507.2h17v3.5h-17z"/>
<path d="M684.6 486.9h21.9v3.5h-21.9z"/>
<path d="M692.3 136.8h15.9v3.6h-15.9z"/>
<path d="M692.3 140.4h11.5v3.5h-11.5z"/>
<path d="M692.3 143.9h11.5v3.5h-11.5z"/>
<path d="M692.3 147.4h11.5v3.5h-11.5z"/>
<path d="M692.3 150.9h9v3.5h-9z"/>
<path d="M692.3 163.4h15.9v3.5h-15.9z"/>
<path d="M692.3 166.9h11.5v3.5h-11.5z"/>
<path d="M692.3 170.4h11.5v3.5h-11.5z"/>
<path d="M692.3 173.9h11.5v3.5h-11.5z"/>
<path d="M692.3 177.4h9v3.5h-9z"/>
<path d="M692.3 190.7h15.9v3.5h-15.9z"/>
<path d="M692.3 194.2h11.5v3.5h-11.5z"/>
<path d="M692.3 197.7h11.5v3.6h-11.5z"/>
<path d="M692.3 201.3h11.5v3.5h-11.5z"/>
<path d="M692.3 204.8h9v3.5h-9z"/>
<path d="M692.3 218.1h15.9v3.5h-15.9z"/>
<path d="M692.3 221.6h11.5v3.5h-11.5z"/>
<path d="M692.3 225.1h11.5v3.5h-11.5z"/>
<path d="M692.3 228.6h11.5v3.5h-11.5z"/>
<path d="M692.3 232.1h9v3.6h-9z"/>
<path d="M692.3 245.4h15.9v3.6h-15.9z"/>
<path d="M692.3 249h11.5v3.5h-11.5z"/>
<path d="M692.3 252.5h11.5v3.5h-11.5z"/>
<path d="M692.3 256h11.5v3.5h-11.5z"/>
<path d="M692.3 259.5h9v3.5h-9z"/>
<path d="M781.2 508.5h3.5v30.6h-3.5z"/>
</g>
<circle cx="149" cy="267.2" r="2.25" fill="none" stroke="#000" stroke-width=".38"/>
<path d="M152.8 267.9h12.1v2.7h-12.1z" fill="#fff"/>
<g fill="none" stroke="#000" stroke-width=".38">
<path d="M151.2 267.2h64.1"/>
<circle cx="365.4" cy="399" r="2.25"/>
</g>
<path d="M369.2 399.7h12v2.7h-12z" fill="#fff"/>
<g fill="none" stroke="#000" stroke-width=".38">
<path d="M367.6 399h63.6"/>
<circle cx="149" cy="415.1" r="2.25"/>
</g>
<path d="M152.8 415.8h12.1v2.7h-12.1z" fill="#fff"/>
<path d="M151.2 415.1h64.1" fill="none" stroke="#000" stroke-width=".38"/>
<text font-size="15.7" x="709.6" y="527.8">S-3.0</text>
<g font-size="9.4">
<text x="711.4" y="425.1">J. Smith</text>
<text x="692.8" y="452.3">Technical School</text>
<text x="698" y="467.6">Typical Details</text>
</g>
<g font-size="6.2">
<text x="402.4" y="244.1">@ 6 BARS</text>
<text x="477.4" y="244.1">@ 8 BARS</text>
<text x="550.3" y="244.1">@ 10 BARS</text>
<text x="400.3" y="313.9">@ 12 BARS</text>
<text x="475.3" y="313.9">@ 14 BARS</text>
<text x="550.3" y="313.9">@ 16 BARS</text>
<text x="400.3" y="383.6">@ 18 BARS</text>
<text x="550.3" y="383.6">@ 20 BARS</text>
</g>
<g font-size="4.7">
<text x="413.1" y="182.4">GRID</text>
<text x="488.1" y="182.4">GRID</text>
<text x="563" y="182.4">GRID</text>
<text x="371.8" y="219.9">GRID</text>
<text x="402.1" y="250.5">1 TIE &amp; 1 HOOK</text>
<text x="475.4" y="250.5">1 TIE &amp; 2 HOOKS</text>
<text x="550.4" y="250.5">2 TIES &amp; 1 HOOK</text>
<text x="411.1" y="255.7">PER SET</text>
<text x="486.1" y="255.7">PER SET</text>
<text x="561.1" y="255.7">PER SET</text>
<text x="516.8" y="270.7">150mm MAX.</text>
<text x="522.8" y="275.9">(TYP)</text>
<text x="371.8" y="289.7">GRID</text>
<text x="689.1" y="314.9">No.</text>
<text x="717" y="314.9">Description</text>
<text x="759.8" y="314.9">Date</text>
<text x="400.4" y="320.2">3 TIES &amp; 1 HOOK</text>
<text x="475.4" y="320.2">3 TIES &amp; 1 HOOK</text>
<text x="552.4" y="320.2">3 TIES PER SET</text>
<text x="411.1" y="325.5">PER SET</text>
<text x="486.1" y="325.5">PER SET</text>
<text x="369.1" y="333.7">150mm MAX.</text>
<text x="369.1" y="339">(TYP)</text>
<text x="452.9" y="336.7">COLUMN TIES</text>
<text x="452.9" y="341.9">(TYP. ALL GROUPS)</text>
<text x="516.8" y="344.2">150mm MAX.</text>
<text x="522.8" y="349.4">(TYP)</text>
<text x="371.8" y="359.4">GRID</text>
<text x="451.8" y="357.7">VERTICAL REINF.</text>
<text x="451.8" y="362.9">(TYP. ALL GROUPS)</text>
<text x="402.4" y="390">3 TIES PER SET</text>
<text x="552.4" y="390">4 TIES PER SET</text>
<text x="753.8" y="491.3">2009-01</text>
<text x="743.3" y="497.9">01 April 2009</text>
<text x="757.2" y="505.2">Author</text>
<text x="753.5" y="512.1">Checker</text>
<text x="762" y="536">1 : 4</text>
</g>
<g font-size="3.1">
<text x="711.6" y="118.7">www.autodesk.com/revit</text>
<text x="692.3" y="139.7">Consultant</text>
<text x="692.3" y="143.2">Address</text>
<text x="692.3" y="146.7">Address</text>
<text x="177.3" y="151.9">SPLICE PLATE</text>
<text x="692.3" y="150.2">Address</text>
<text x="692.3" y="153.7">Phone</text>
<text x="692.3" y="166.2">Consultant</text>
<text x="692.3" y="169.7">Address</text>
<text x="692.3" y="173.2">Address</text>
<text x="692.3" y="176.7">Address</text>
<text x="692.3" y="180.2">Phone</text>
<text x="249.3" y="192.6">SHEAR</text>
<text x="249.3" y="196.1">CONNECTION</text>
<text x="692.3" y="193.5">Consultant</text>
<text x="692.3" y="197">Address</text>
<text x="249.3" y="199.6">(TYPICAL)</text>
<text x="692.3" y="200.6">Address</text>
<text x="692.3" y="204.1">Address</text>
<text x="692.3" y="207.6">Phone</text>
<text x="692.3" y="220.9">Consultant</text>
<text x="692.3" y="224.4">Address</text>
<text x="692.3" y="227.9">Address</text>
<text x="692.3" y="231.4">Address</text>
<text x="692.3" y="235">Phone</text>
<text x="692.3" y="248.3">Consultant</text>
<text x="692.3" y="251.8">Address</text>
<text x="692.3" y="255.3">Address</text>
<text x="152.6" y="263.1">TYPICAL BOLTED MOMENT</text>
<text x="692.3" y="258.8">Address</text>
<text x="692.3" y="262.3">Phone</text>
<text x="148.1" y="268.2">1</text>
<text x="152.6" y="266.6">CONNECTION</text>
<text x="263.4" y="317.6">M</text>
<text x="177.9" y="348.6">BACKING BAR</text>
<text x="184.2" y="352.1">(TYPICAL)</text>
<text x="248.9" y="362.6">SHEAR</text>
<text x="248.9" y="366.1">CONNECTION</text>
<text x="248.9" y="369.6">(TYPICAL)</text>
<text x="263.5" y="401.6">M</text>
<text x="364.5" y="400">2</text>
<text x="369" y="398.4">TYPICAL RECTANGULAR COLUMN TIES</text>
<text x="152.6" y="411">TYPICAL WELDED MOMENT</text>
<text x="148.1" y="416.1">3</text>
<text x="152.6" y="414.5">CONNECTION</text>
<text x="684.6" y="489.7">Project Number</text>
<text x="684.6" y="496.5">Date</text>
<text x="684.6" y="503.5">Drawn By</text>
<text x="684.6" y="510">Checked By</text>
<text x="684.6" y="534.6">Scale</text>
<text x="784" y="539.1" transform="rotate(-90 784 539.1)">5/11/2026 2:31:27 pm</text>
</g>
<g font-size="2.4">
<text x="152.8" y="270.1">NO SCALE</text>
<text x="369.2" y="401.9">NO SCALE</text>
<text x="152.8" y="418">NO SCALE</text>
</g>
</svg>
